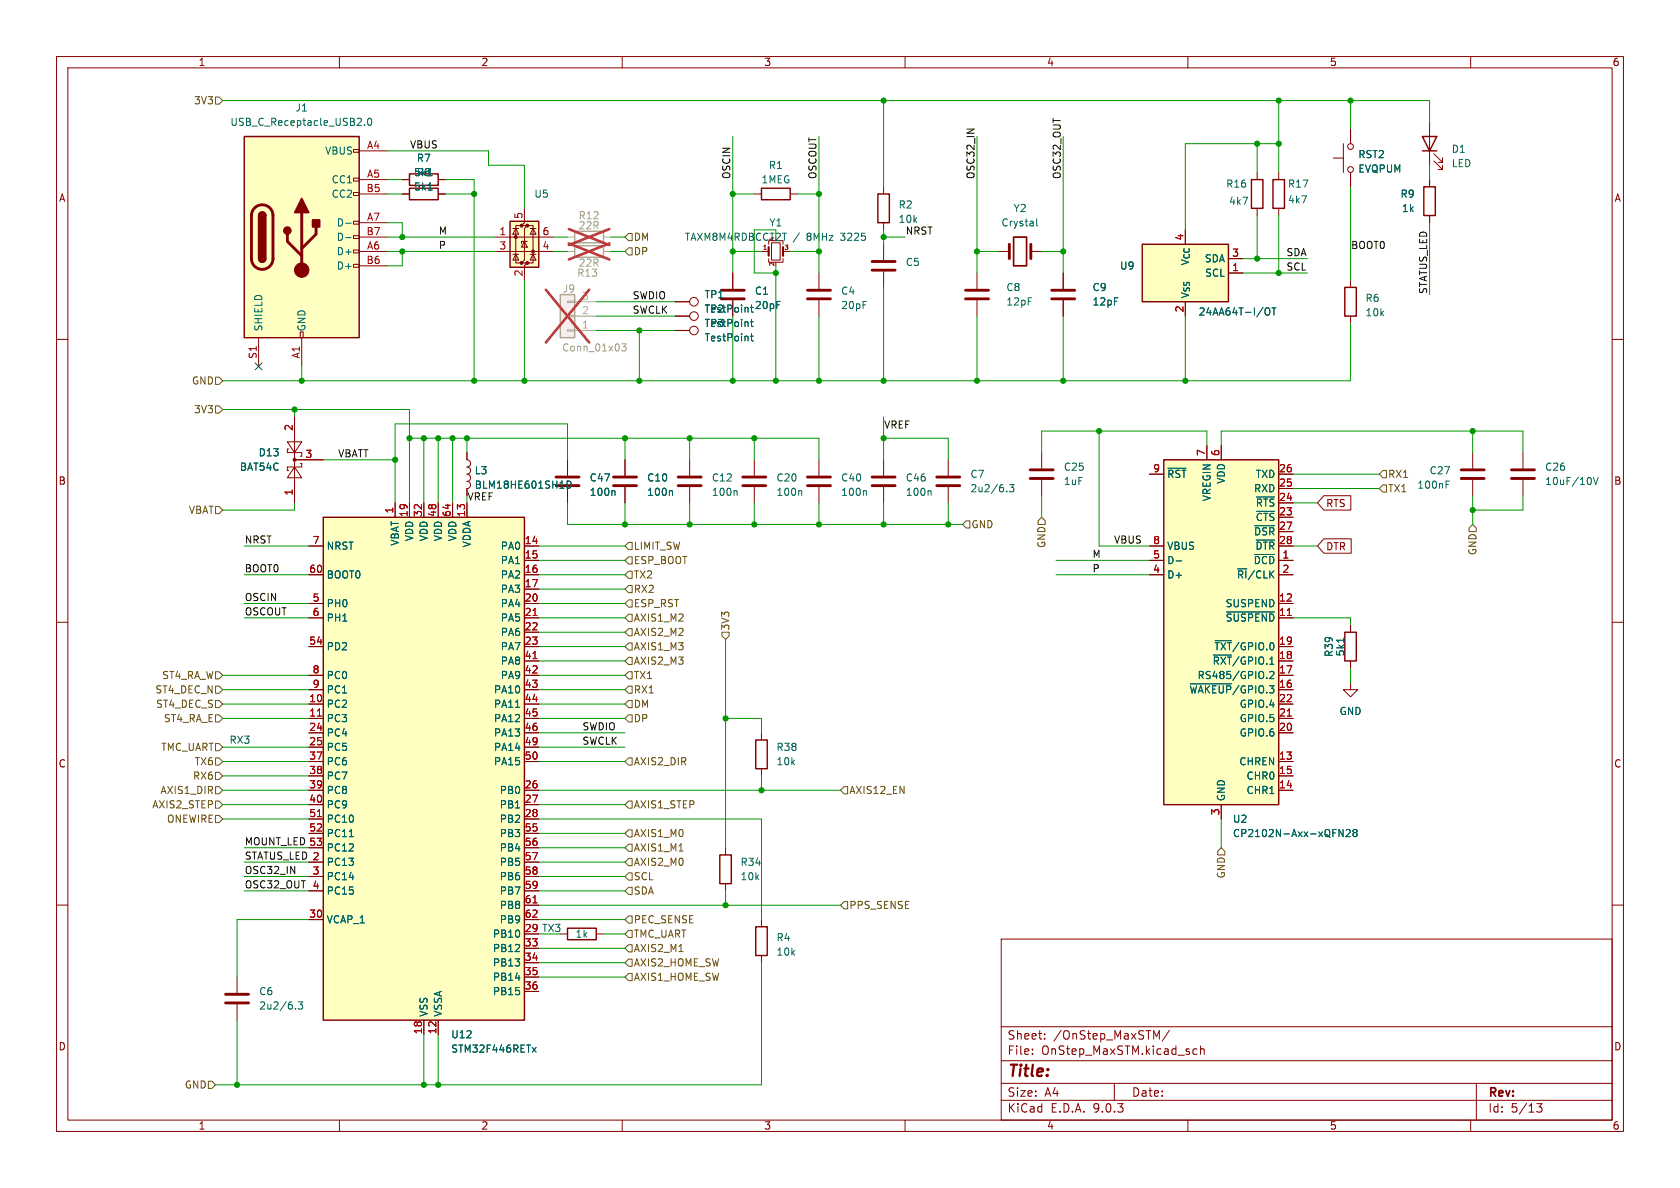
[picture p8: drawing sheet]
<svg xmlns="http://www.w3.org/2000/svg" width="297mm" height="210mm" viewBox="0 0 297 210" stroke-linecap="round" stroke-linejoin="round" font-family="sans-serif">
<g fill="none" stroke="#840000" stroke-width=".18">
<path d="M10 10h277v190h-277zM12 12h273v186h-273zM60 10v2M110 10v2M160 10v2M210 10v2M260 10v2M133.3 34.3h1.3M139.7 34.3h1.3M119.4 53.3h2.5M119.4 58.4h2.5M119.4 55.9h2.5"/>
<path d="M129.5 48.3v2.8M129.5 53.1v2.8M172.7 48.3v2.8M172.7 53.1v2.8M188 48.3v2.8M188 53.1v2.8M10 60h2M50.8 78.1h2.5l-1.2 1.9zM51.1 79.4h-.3v.6h2.5v.6h-.2M52.1 73.7v15.2M285 60h2M52.1 82.6l1.2 1.9h-2.5z"/>
<path d="M52.1 81.3h5M53.1 81.9h.2v.7h-2.5v.6h.3M100.3 81.3v2.8M100.3 86.1v2.8M133.3 81.3v2.8M133.3 86.1v2.8M144.8 81.3v2.8M144.8 86.1v2.8M10 110h2M285 110h2M10 160h2M177 166h108v32h-108z"/>
<path d="M285 160h2M60 198v2M110 198v2M160 198v2M177 194.5h108M177 191.5h108M177 187.5h108M177 181.5h108M182.5 186.3v.1M182.5 185.5v.1M184.7 183.6v.1M184.7 182.8v.1"/>
<path d="M197 191.5v3M204.5 183.3l.5-1.1v1.5M206.7 182.1l-1.2 2M210 198v2M211 186.3h.6M211 185.5h.6M212.2 185.5l.3-.1 .3 .1 .1 .9M212.2 184.9v1.5M260 198v2M261 191.5v6.5M271.7 195.1h.9l-.5 .6 .4 .1v.7l-.2 .1-.6-.1"/>
<circle cx="122.7" cy="53.3" r=".76"/>
<circle cx="122.7" cy="55.9" r=".76"/>
<circle cx="122.7" cy="58.4" r=".76"/>
</g>
<path d="M127.5 51.3h4.1M127.5 52.8h4.1M170.7 51.3h4.1M170.7 52.8h4.1M185.9 51.3h4.1M185.9 52.8h4.1M98.3 84.3h4.1M98.3 85.9h4.1M131.3 84.3h4.1M131.3 85.9h4.1M142.7 84.3h4.1M142.7 85.9h4.1" fill="none" stroke="#840000" stroke-width=".51"/>
<path d="M132.7 54.3h.5M132.7 59.4h.5M132.7 56.9h.5M132.9 56.5v1l.3 .2M132.9 59v1.1l.3 .2M108.5 86.7l.2 .2v.7M141.6 86.7l.1 .2v.7M153 86.7l.2 .2v.7" fill="none" stroke="#006464" stroke-width=".18"/>
<path d="M134.6 33.3h5.1v2h-5.1z" fill="none" stroke="#840000" stroke-width=".25"/>
<circle cx="52.1" cy="81.3" r=".25" fill="#840000" stroke="#840000" stroke-width=".18"/>
<path d="M99.1 52.1h2.5v7.6h-2.5z" fill="#f0f0f0"/>
<path d="M99.1 52.1h2.5v7.6h-2.5zM101.6 43.4h5.1v2.1h-5.1z" fill="none" stroke="#a1a1a1" stroke-width=".25"/>
<path d="M100.3 58.3h1.3v.2h-1.3zM100.3 55.8h1.3v.2h-1.3zM100.3 53.2h1.3v.3h-1.3zM100.3 44.5h1.3M101.6 58.4h3.8M101.6 55.9h3.8M101.6 53.3h3.8M106.7 44.5h1.2" fill="none" stroke="#a1a1a1" stroke-width=".18"/>
<path d="M109.9 60.8h.8l-.4 .5 .3 .1v.5l-.2 .1-.5-.1" fill="none" stroke="#989898" stroke-width=".18"/>
<path d="M96.5 51.2l7.7 9.3M100.6 43l7.1 2.9M104.2 51.2l-7.7 9.3M107.7 43l-7.1 2.9" fill="none" stroke="#e12e31" stroke-width=".46"/>
<path d="M165.6 84.3h4.1M165.6 85.9h4.1M182.1 84.6h4.1M182.1 83.1h4.1M39.9 175.8h4M39.9 177.3h4" fill="none" stroke="#840000" stroke-width=".51"/>
<g fill="none" stroke="#840000" stroke-width=".18">
<path d="M226.1 30.5v1.3M226.1 36.8v1.3M252.7 31.8v1.2M252.7 38.1v1.3M238.8 49.5v1.3M238.8 55.9v1.3M167.6 81.3v2.8M167.6 86.1v2.8M184.1 80v2.8M184.1 84.8v2.8M238.8 110.5v1.3M238.8 116.8v1.3"/>
<path d="M41.9 172.7v2.8M41.9 177.5v2.8"/>
</g>
<path d="M178 86.8v.1M178.5 85.7h.7l-.4 .5 .4 .1v.5l-.2 .1-.5-.1M237.6 112.8v.7M52.2 178.3v.1M52.7 177.1h.8l-.4 .5 .4 .1v.6l-.2 .1-.6-.1" fill="none" stroke="#006464" stroke-width=".18"/>
<path d="M225 31.8h2.1v5h-2.1zM251.7 33h2v5.1h-2zM237.7 50.8h2.1v5.1h-2.1zM237.7 111.8h2.1v5h-2.1z" fill="none" stroke="#840000" stroke-width=".25"/>
<path d="M90.2 39.1h5v8.1h-5z" fill="#ffffc2"/>
<g fill="#840000" stroke="#840000" stroke-width=".18">
<circle cx="91.2" cy="41.9" r=".25"/>
<circle cx="92.2" cy="39.9" r=".25"/>
<circle cx="92.2" cy="46.5" r=".25"/>
<circle cx="93.2" cy="39.9" r=".25"/>
<circle cx="93.2" cy="46.5" r=".25"/>
<circle cx="94.2" cy="44.4" r=".25"/>
</g>
<g fill="none" stroke="#840000" stroke-width=".18">
<path d="M71.1 31.8h1.3M71.1 34.3h1.3M77.5 31.8h1.2M77.5 34.3h1.2M92.2 39.9h-1v6.6h1M92.7 36.8v2.6l-.5 .5h1l-.5 .5v5.6l-.5 .5h1l-.5 .5v2.5M93.2 39.9h1v6.6h-1M156.2 33v1.3M156.2 39.4v1.2M222.2 30.5v1.3M222.2 36.8v1.3M235.7 27.9h1.8"/>
<path d="M237.5 25.4v5.1M238.8 22.9v2.5M238.8 30.5v2.5M252.7 21.6v7.6M253.5 28.4l1.5 1.6v-.8v.8h-.7M253.5 27.2l1.5 1.5v-.8v.8h-.7M87.6 41.9h10.2M87.6 44.5h10.2M90.7 45h1M90.7 40.4h1M91.2 40.4l.5 1h-1zM91.2 45l.5 1h-1z"/>
<path d="M92.7 42.7l.5 1h-1zM93.2 42.7h-1v.4M93.7 45h1M93.7 40.4h1M94.2 40.4l.5 1h-1zM94.2 45l.5 1h-1zM134.6 44.5h1.3M135.9 45.7v.7h2.5v-.7M136.4 42.9h1.5v3.1h-1.5zM138.4 44.5h1.3M156.2 43.2v2.8M156.2 48v2.8"/>
<path d="M269.2 80v2.8M269.2 84.8v2.8M238.8 120.7v1.2h-1.3l1.3 1.3 1.2-1.3h-1.2"/>
<circle cx="238.8" cy="30" r=".51"/>
<circle cx="238.8" cy="25.9" r=".51"/>
</g>
<path d="M72.4 30.7h5.1v2.1h-5.1zM72.4 33.3h5.1v2h-5.1zM90.2 39.1h5v8.1h-5zM155.2 34.3h2v5.1h-2zM221.2 31.8h2.1v5h-2.1zM251.5 24.1h2.5l-1.3 2.6zM251.5 26.7h2.5" fill="none" stroke="#840000" stroke-width=".25"/>
<path d="M154.2 46.2h4M154.2 47.8h4M267.2 83.1h4.1M267.2 84.6h4.1" fill="none" stroke="#840000" stroke-width=".51"/>
<path d="M101.6 40.9h5.1v2h-5.1z" fill="none" stroke="#a1a1a1" stroke-width=".25"/>
<path d="M100.3 41.9h1.3M106.7 41.9h1.2" fill="none" stroke="#a1a1a1" stroke-width=".18"/>
<path d="M100.6 40.5l7.1 2.8M107.7 40.5l-7.1 2.8" fill="none" stroke="#e12e31" stroke-width=".46"/>
<path d="M135.9 43.7v1.5M138.4 43.7v1.5" fill="none" stroke="#840000" stroke-width=".38"/>
<path d="M75.7 31.1h.7M75.7 33.6h.7M281.3 84.6v.8M281.7 84.4l.4 1.3 .4-1.3" fill="none" stroke="#006464" stroke-width=".18"/>
<path d="M43.2 24.1h20.3v35.6h-20.3z" fill="#ffffc2"/>
<g fill="none" stroke="#840000" stroke-width=".18">
<path d="M62.5 26.4h1v.5h-1zM62.5 31.5h1v.5h-1zM62.5 34h1v.5h-1zM62.5 39.1h1v.5h-1zM63.5 26.7h5.1M63.5 31.8h5.1M63.5 34.3h5.1M63.5 39.4h5.1M45.7 59.7v5.1M53.1 58.7h.5v1h-.5zM53.3 59.7v5.1M62.5 41.7h1v.5h-1z"/>
<path d="M62.5 44.2h1v.5h-1zM62.5 46.7h1v.5h-1zM63.5 41.9h5.1M63.5 44.5h5.1M63.5 47h5.1"/>
</g>
<path d="M43.2 24.1h20.3v35.6h-20.3zM45.7 38.1a.64 .64 0 0 1 .7-.6 .64 .64 0 0 1 .6 .6M45.7 45.7a.64 .64 0 0 0 .7 .7 .64 .64 0 0 0 .6-.7" fill="none" stroke="#840000" stroke-width=".25"/>
<path d="M45 36.8a1.9 1.9 0 0 1 2.1-.5 1.9 1.9 0 0 1 1.2 1.8v7.6a1.91 1.91 0 0 1-1.9 1.9 1.91 1.91 0 0 1-2-1.9l.1-7.7 .1-.7zM53.3 37.6v10.2M50.8 41.4v1.3l2.5 2.5M55.9 40.1v1.3l-2.6 2.5" fill="none" stroke="#840000" stroke-width=".51"/>
<g fill="#840000" stroke="#840000" stroke-width=".25">
<path d="M45.7 38.1h1.3v7.6h-1.3z"/>
<path d="M45.9 37.7a.64 .64 0 0 1 .7-.2 .64 .64 0 0 1 .4 .6h-1.3z"/>
<path d="M45.7 45.7h1.3a.64 .64 0 0 1-.6 .7 .64 .64 0 0 1-.7-.7z"/>
<path d="M53.3 35.1l1.3 2.5h-2.5z"/>
<path d="M55.2 38.9h1.3v1.2h-1.3z"/>
<circle cx="50.8" cy="40.8" r=".63"/>
</g>
<circle cx="53.3" cy="47.8" r="1.27" fill="#840000" stroke="#840000" stroke-width=".18"/>
<path d="M61.1 39.5h1M64.4 22v.2M65.2 21l.1-.1a.68 .68 0 0 1 .4 .6 .68 .68 0 0 1-.4 .7 .84 .84 0 0 1-.1-1.2zM61.1 42h1" fill="none" stroke="#006464" stroke-width=".18"/>
<path d="M205.7 81.3h20.4v60.9h-20.4z" fill="#ffffc2"/>
<path d="M205.7 81.3h20.4v60.9h-20.4zM133.6 130.8h2v5.1h-2z" fill="none" stroke="#840000" stroke-width=".25"/>
<g fill="none" stroke="#840000" stroke-width=".18">
<path d="M213.4 78.7v2.6M215.9 78.7v2.6M82.5 80v1.3a.64 .64 0 0 1 .7 .6 .64 .64 0 0 1-.7 .7 .64 .64 0 0 1 .7 .6 .64 .64 0 0 1-.7 .6 .64 .64 0 0 1 .7 .7 .64 .64 0 0 1-.7 .6 .64 .64 0 0 1 .7 .6 .64 .64 0 0 1-.7 .7v1.2M203.2 83.8h2.5M203.2 96.5h2.5M203.2 99.1h2.5M226.1 83.8h2.5M226.1 96.5h2.5M226.1 99.1h2.5M226.1 86.4h2.5M226.1 88.9h2.5M226.1 91.4h2.5"/>
<path d="M226.1 94h2.5M203.2 101.6h2.5M226.1 101.6h2.5M226.1 106.7h2.5M226.1 109.2h2.5M226.1 114.3h2.5M226.1 116.8h2.5M226.1 119.4h2.5M134.6 129.5v1.3M134.6 135.9v1.3M226.1 121.9h2.5M226.1 124.5h2.5"/>
<path d="M226.1 127h2.5M226.1 129.5h2.5M226.1 134.6h2.5M226.1 137.2h2.5M226.1 139.7h2.5M215.9 142.2v2.6"/>
</g>
<g fill="none" stroke="#006464" stroke-width=".18">
<path d="M100.3 85a.64 .64 0 0 1 .7 .7 .64 .64 0 0 1-.7 .6zM206.5 82.8h3.2M207.9 99.2h1M221.8 98h3.5M221.8 92.9h3.5M222.1 95.5h3.2M222.1 87.9h3.2M222.1 90.4h3.2M214.5 115.8h3.2M214.8 113.3h2.9M216.8 108.2h8.5M223.9 119.8v.2"/>
<path d="M224.5 118.8l.5-.1 .2 .4-.8 .9h.8M210.4 120.9h7.3M236.7 146.6l.7 1.3v-1.3M238 146.8l.5-.2 .2 .4-.8 .9h.8M239.4 147.2l-.2-.3 .2-.3h.3l.2 .3-.2 .3M239.4 147.2l-.2 .2 .1 .4 .1 .1 .4-.1 .1-.1v-.3l-.2-.2M239.4 147.2h.3"/>
</g>
<path d="M227.6 108.8h.7M227.6 126.6h.7" fill="none" stroke="#a90000" stroke-width=".18"/>
<path d="M57.1 91.4h35.6v88.9h-35.6z" fill="#ffffc2"/>
<path d="M57.1 91.4h35.6v88.9h-35.6zM100.3 164.1h5.1v2h-5.1z" fill="none" stroke="#840000" stroke-width=".25"/>
<g fill="none" stroke="#840000" stroke-width=".18">
<path d="M144.8 48.3v2.8M144.8 53.1v2.8M176.5 44.5h1.9M182.2 44.5h1.9M54.6 96.5h2.5M69.8 88.9v2.5M72.4 88.9v2.5M74.9 88.9v2.5M77.5 88.9v2.5M80 88.9v2.5M82.5 88.9v2.5M92.7 96.5h2.5"/>
<path d="M92.7 99.1h2.5M110.5 81.3v2.8M110.5 86.1v2.8M121.9 81.3v2.8M121.9 86.1v2.8M156.2 81.3v2.8M156.2 86.1v2.8M54.6 101.6h2.5M54.6 106.7h2.5M54.6 109.2h2.5M54.6 114.3h2.5M54.6 119.4h2.5"/>
<path d="M92.7 101.6h2.5M92.7 106.7h2.5M92.7 109.2h2.5M92.7 114.3h2.5M92.7 119.4h2.5M92.7 104.1h2.5M92.7 111.8h2.5M92.7 116.8h2.5M54.6 121.9h2.5M54.6 124.5h2.5M54.6 127h2.5M54.6 129.5h2.5"/>
<path d="M54.6 132.1h2.5M54.6 134.6h2.5M54.6 137.2h2.5M54.6 139.7h2.5M92.7 121.9h2.5M92.7 124.5h2.5M92.7 127h2.5M92.7 129.5h2.5M92.7 132.1h2.5M92.7 134.6h2.5M92.7 139.7h2.5M54.6 142.2h2.5"/>
<path d="M54.6 144.8h2.5M54.6 147.3h2.5M54.6 149.9h2.5M54.6 152.4h2.5M54.6 154.9h2.5M54.6 157.5h2.5M92.7 142.2h2.5M92.7 144.8h2.5M92.7 147.3h2.5M92.7 149.9h2.5M92.7 152.4h2.5M92.7 154.9h2.5"/>
<path d="M92.7 157.5h2.5M54.6 162.6h2.5M92.7 162.6h2.5M92.7 160h2.5M92.7 167.6h2.5M92.7 170.2h2.5M92.7 172.7h2.5M92.7 175.3h2.5M99.1 165.1h1.2M105.4 165.1h1.3M74.9 180.3v2.6M77.5 180.3v2.6"/>
</g>
<path d="M94.2 108.8h.7M94.2 116.4h.7M56.1 126.6h.7M56.1 144.4h.7M94.2 159.6h.7" fill="none" stroke="#a90000" stroke-width=".18"/>
<path d="M183.3 38.7v1.1l.2 .1M118.7 86.7l.2 .2v.7M130.1 86.7l.2 .2v.7M164.4 86.7l.2 .2v.7M91.1 125h.8M61.7 147.9h.8M94.1 185.2l.7 .8M94.8 185.2l-.7 .8" fill="none" stroke="#006464" stroke-width=".18"/>
<path d="M142.7 51.3h4.1M142.7 52.8h4.1M178.4 43.2v2.5M182.2 43.2v2.5M108.5 84.3h4M108.5 85.9h4M119.9 84.3h4.1M119.9 85.9h4.1M154.2 84.3h4M154.2 85.9h4" fill="none" stroke="#840000" stroke-width=".51"/>
<path d="M179.2 41.9h2.3v5.1h-2.3z" fill="none" stroke="#840000" stroke-width=".3"/>
<path d="M201.9 43.2h15.3v10.1h-15.3z" fill="#ffffc2"/>
<path d="M201.9 43.2h15.3v10.1h-15.3zM127.3 151.1h2v5.1h-2zM133.6 163.8h2v5.1h-2z" fill="none" stroke="#840000" stroke-width=".25"/>
<g fill="none" stroke="#840000" stroke-width=".18">
<path d="M71.1 34.3h1.3M71.1 31.8h1.3M77.5 34.3h1.2M77.5 31.8h1.2M238.8 22.9v2.5M238.8 30.5v2.5M252.7 31.8v1.2M252.7 38.1v1.3M119.4 58.4h2.5M119.4 55.9h2.5M119.4 53.3h2.5M129.5 48.3v2.8"/>
<path d="M129.5 53.1v2.8M188 48.3v2.8M188 53.1v2.8M209.5 53.3v2.6M217.2 45.7h2.5M217.2 48.3h2.5M52.1 73.7v3.8M213.4 78.7v2.6M215.9 78.7v2.6M52.1 85.1v3.8M52.1 81.3h5M54.6 96.5h2.5"/>
<path d="M69.8 88.9v2.5M72.4 88.9v2.5M74.9 88.9v2.5M77.5 88.9v2.5M80 88.9v2.5M82.5 80v1.3M82.5 86.4v1.2M82.5 88.9v2.5M92.7 96.5h2.5M92.7 99.1h2.5M100.3 81.3v2.8M100.3 86.1v2.8"/>
<path d="M110.5 81.3v2.8M110.5 86.1v2.8M203.2 83.8h2.5M203.2 96.5h2.5M203.2 99.1h2.5M226.1 83.8h2.5M226.1 96.5h2.5M226.1 99.1h2.5M226.1 86.4h2.5M226.1 88.9h2.5M226.1 91.4h2.5M226.1 94h2.5"/>
<path d="M234 87.6h4.8v2.6h-4.8l-1.1-1.3zM234 95.2h4.9v2.6h-4.9l-1.1-1.3zM260.3 80v2.8M260.3 84.8v2.8M54.6 101.6h2.5M54.6 106.7h2.5M54.6 109.2h2.5M54.6 114.3h2.5M54.6 119.4h2.5M92.7 101.6h2.5M92.7 106.7h2.5M92.7 109.2h2.5"/>
<path d="M92.7 114.3h2.5M92.7 116.8h2.5M92.7 119.4h2.5M92.7 104.1h2.5M92.7 111.8h2.5M203.2 101.6h2.5M226.1 101.6h2.5M226.1 106.7h2.5M226.1 109.2h2.5M226.1 114.3h2.5M226.1 116.8h2.5M226.1 119.4h2.5"/>
<path d="M238.8 110.5v1.3M238.8 116.8v1.3M54.6 121.9h2.5M54.6 124.5h2.5M54.6 127h2.5M54.6 129.5h2.5M54.6 134.6h2.5M54.6 137.2h2.5M54.6 139.7h2.5M54.6 132.1h2.5M92.7 121.9h2.5M92.7 124.5h2.5"/>
<path d="M92.7 127h2.5M92.7 129.5h2.5M92.7 134.6h2.5M92.7 139.7h2.5M92.7 132.1h2.5M226.1 121.9h2.5M226.1 124.5h2.5M226.1 127h2.5M226.1 129.5h2.5M226.1 134.6h2.5M226.1 137.2h2.5M226.1 139.7h2.5"/>
<path d="M54.6 142.2h2.5M54.6 144.8h2.5M54.6 147.3h2.5M54.6 149.9h2.5M54.6 152.4h2.5M54.6 154.9h2.5M54.6 157.5h2.5M92.7 142.2h2.5M92.7 144.8h2.5M92.7 147.3h2.5M92.7 149.9h2.5M92.7 152.4h2.5"/>
<path d="M92.7 154.9h2.5M92.7 157.5h2.5M128.3 149.9v1.2M128.3 156.2v1.3M215.9 142.2v2.6M54.6 162.6h2.5M92.7 162.6h2.5M92.7 160h2.5M92.7 167.6h2.5M92.7 170.2h2.5M92.7 172.7h2.5M92.7 175.3h2.5"/>
<path d="M134.6 162.6v1.2M134.6 168.9v1.3M74.9 180.3v2.6M77.5 180.3v2.6"/>
</g>
<g fill="none" stroke="#006464" stroke-width=".18">
<path d="M75.7 33.6h.7M75.7 31.1h.7M132.7 59.4h.5M132.7 56.9h.5M132.7 54.3h.5M132.9 56.5v1l.3 .2M132.9 59v1.1l.3 .2M223.7 54.6l.2-.2a.43 .43 0 0 1 .6 .5v.4a.43 .43 0 0 1-.3 .4 .43 .43 0 0 1-.5-.2M224.8 54.4h.8M225.2 54.4v1.3M100.3 85a.64 .64 0 0 1 .7 .7 .64 .64 0 0 1-.7 .6zM108.5 86.7l.2 .2v.7"/>
<path d="M118.7 86.7l.2 .2v.7M206.5 82.8h3.2M207.9 99.2h1M221.8 98h3.5M221.8 92.9h3.5M222.1 95.5h3.2M222.1 87.9h3.2M222.1 90.4h3.2M255.6 85.6h.5M255.6 85h.6M214.5 115.8h3.2M214.8 113.3h2.9"/>
<path d="M216.8 108.2h8.5M223.9 119.8v.2M224.5 118.8l.5-.1 .2 .4-.8 .9h.8M237.6 112.8v.7M91.1 125h.8M210.4 120.9h7.3M61.7 147.9h.8M236.7 146.6l.7 1.3v-1.3M238 146.8l.5-.2 .2 .4-.8 .9h.8M239.4 147.2l-.2-.3 .2-.3h.3l.2 .3-.2 .3M239.4 147.2l-.2 .2 .1 .4 .1 .1 .4-.1 .1-.1v-.3l-.2-.2M239.4 147.2h.3"/>
<path d="M94.1 185.2l.7 .8M94.8 185.2l-.7 .8"/>
</g>
<path d="M258.3 83.1h4.1M258.3 84.6h4.1" fill="none" stroke="#840000" stroke-width=".51"/>
<g fill="none" stroke="#725600" stroke-width=".18">
<path d="M38.1 17.1h.6l.7 .7-.7 .6h-.6zM110.5 44.5l.6-.7h.7v1.3h-.7zM111.1 41.3h.7v1.2h-.7l-.6-.6zM38.1 66.7h.6l.7 .6-.7 .6h-.6zM38.1 71.8h.6l.7 .6-.7 .6h-.6zM38.1 89.5h.6l.7 .7-.7 .6h-.6zM110.5 96.5l.6-.6h.7v1.3h-.7zM111.1 98.4h.7v1.3h-.7l-.6-.6zM170.8 92.1h.6v1.2h-.6l-.6-.6zM183.5 92.1l.6-.7 .7 .7v.6h-1.3zM244.5 85.7h.6v1.3h-.6l-.7-.6zM244.5 83.2h.6v1.3h-.6l-.7-.7z"/>
<path d="M260.3 92.7l.7 .6v.7h-1.3v-.7zM38.1 118.7h.6l.7 .7-.7 .6h-.6zM110.5 106.7l.6-.7h.7v1.3h-.7zM110.5 114.3l.6-.6h.7v1.2h-.7zM111.1 116.2h.7v1.3h-.7l-.6-.7zM111.1 103.5h.7v1.3h-.7l-.6-.7zM111.1 101h.7v1.2h-.7l-.6-.6zM111.1 111.1h.7v1.3h-.7l-.6-.6zM111.1 108.6h.7v1.3h-.7l-.6-.7zM111.1 118.7h.7v1.3h-.7l-.6-.6zM127.6 111.8h1.3v.6l-.6 .6-.7-.6zM38.1 139.1h.6l.7 .6-.7 .6h-.6z"/>
<path d="M38.1 121.3h.6l.7 .6-.7 .7h-.6zM38.1 123.8h.6l.7 .7-.7 .6h-.6zM38.1 126.4h.6l.7 .6-.7 .6h-.6zM38.1 131.4h.6l.7 .7-.7 .6h-.6zM38.1 136.5h.6l.7 .7-.7 .6h-.6zM38.1 134h.6l.7 .6-.7 .7h-.6zM110.5 124.5l.6-.7h.7v1.3h-.7zM111.1 134h.7v1.3h-.7l-.6-.7zM111.1 121.3h.7v1.3h-.7l-.6-.7zM111.1 126.4h.7v1.2h-.7l-.6-.6zM149.2 139.1h.7v1.2h-.7l-.6-.6zM38.1 141.6h.6l.7 .6-.7 .7h-.6z"/>
<path d="M38.1 144.1h.6l.7 .7-.7 .6h-.6zM110.5 154.9l.6-.6h.7v1.3h-.7zM111.1 146.7h.7v1.3h-.7l-.6-.7zM111.1 149.2h.7v1.3h-.7l-.6-.6zM111.1 151.8h.7v1.2h-.7l-.6-.6zM111.1 156.8h.7v1.3h-.7l-.6-.6zM111.1 141.6h.7v1.3h-.7l-.6-.7zM120 150.4h.8M149.2 159.4h.7v1.3h-.7l-.6-.7zM215.9 149.9l.6 .6v.6h-1.2v-.6zM111.1 169.5h.7v1.3h-.7l-.6-.6zM111.1 172.1h.7v1.3h-.7l-.6-.7z"/>
<path d="M111.1 164.5h.7v1.2h-.7l-.6-.6zM111.1 167h.7v1.3h-.7l-.6-.7zM111.1 161.9h.7v1.3h-.7l-.6-.6zM120 168.2h.8M36.8 191.1h.7l.6 .7-.6 .6h-.7z"/>
</g>
<g fill="none" stroke="#009600" stroke-width=".18">
<path d="M39.4 17.8h213.3v3.8M156.2 17.8v15.2M226.1 17.8v12.7M238.8 17.8v5.1M68.6 26.7h17.8v2.5h6.3v7.6M68.6 34.3h2.5M68.6 39.4h2.5v2.5M68.6 31.8h2.5M78.7 34.3h5.1M78.7 31.8h5.1v35.5M129.5 24.1v24.2M129.5 34.3h3.8"/>
<path d="M141 34.3h3.8M144.8 24.1v24.2M172.7 24.1v24.2M188 24.1v24.2M222.2 25.4v5.1M222.2 38.1v7.6M226.1 25.4h-16.6v15.2M226.1 38.1v10.2M238.8 33v16.5M252.7 29.2v2.6M252.7 39.4v12.7M68.6 41.9h19"/>
<path d="M68.6 44.5h19M71.1 44.5v2.5h-2.5M92.7 49.5v17.8M97.8 41.9h2.5M97.8 44.5h2.5M105.4 53.3h14M105.4 58.4h14M105.4 55.9h14M107.9 41.9h2.6M107.9 44.5h2.6M113 58.4v8.9M129.5 44.5h5.1"/>
<path d="M129.5 55.9v11.4M137.2 41.9v-1.3h-3.9v7.7h3.9M137.2 47v20.3M139.7 44.5h5.1M144.8 55.9v11.4M156.2 41.9h3.8M156.2 40.6v2.6M156.2 50.8v16.5M172.7 55.9v11.4M172.7 44.5h3.8M184.1 44.5h3.9M188 55.9v11.4"/>
<path d="M209.5 55.9v11.4M219.7 48.3h11.4M219.7 45.7h11.4M238.8 57.2v10.1h-199.4M39.4 72.4h33v16.5M52.1 72.4v1.3M53.3 64.8v2.5M72.4 77.5h72.4v3.8M74.9 77.5v11.4M77.5 77.5v11.4M80 77.5v11.4M82.5 77.5v2.5"/>
<path d="M110.5 77.5v3.8M121.9 77.5v3.8M133.3 77.5v3.8M156.2 73.7v7.6M156.2 77.5h11.4v3.8M194.3 76.2v20.3h8.9M213.4 78.7v-2.5h-29.3v3.8M215.9 78.7v-2.5h53.3v3.8M260.3 76.2v3.8M43.2 96.5h11.4M52.1 88.9v1.3h-12.7M57.1 81.3h12.7"/>
<path d="M95.2 96.5h15.3M95.2 99.1h15.3M100.3 88.9v3.8h69.9M100.3 81.3v-6.4h-30.5v14M110.5 88.9v3.8M121.9 88.9v3.8M133.3 88.9v3.8M144.8 88.9v3.8M156.2 88.9v3.8M167.6 88.9v3.8M184.1 87.6v3.8M186.7 99.1h16.5"/>
<path d="M228.6 86.4h15.2M228.6 83.8h15.2M228.6 96.5h4.3M228.6 88.9h4.3M260.3 87.6v5.1M269.2 87.6v2.6h-8.9M39.4 119.4h15.2M43.2 109.2h11.4M43.2 106.7h11.4M43.2 101.6h11.4M95.2 109.2h15.3M95.2 119.4h15.3"/>
<path d="M95.2 106.7h15.3M95.2 101.6h15.3M95.2 104.1h15.3M95.2 111.8h15.3M95.2 114.3h15.3M95.2 116.8h15.3M128.3 113v36.9M186.7 101.6h16.5M228.6 109.2h10.2v1.3M238.8 118.1v2.6M39.4 127h15.2M39.4 121.9h15.2"/>
<path d="M39.4 124.5h15.2M39.4 132.1h15.2M39.4 137.2h15.2M39.4 134.6h15.2M39.4 139.7h15.2M95.2 127h15.3M95.2 121.9h15.3M95.2 124.5h15.3M95.2 132.1h15.3M95.2 134.6h15.3M95.2 139.7h53.4M95.2 129.5h15.3"/>
<path d="M128.3 127h6.3v2.5M134.6 137.2v2.5M39.4 142.2h15.2M39.4 144.8h15.2M43.2 152.4h11.4M43.2 149.9h11.4M43.2 154.9h11.4M43.2 157.5h11.4M95.2 142.2h15.3M95.2 144.8h39.4v17.8M95.2 152.4h15.3M95.2 149.9h15.3"/>
<path d="M95.2 154.9h15.3M95.2 157.5h15.3M95.2 147.3h15.3M128.3 157.5v2.5M215.9 144.8v5.1M54.6 162.6h-12.7v10.1M95.2 160h53.4M95.2 162.6h15.3M95.2 165.1h3.9M95.2 167.6h15.3M95.2 170.2h15.3M95.2 172.7h15.3"/>
<path d="M106.7 165.1h3.8M134.6 170.2v21.6h-96.5M41.9 180.3v11.5M74.9 182.9v8.9M77.5 182.9v8.9"/>
</g>
<path d="M45.1 64.2l1.2 1.2M46.3 64.2l-1.2 1.2" fill="none" stroke="#000084" stroke-width=".18"/>
<path d="M94.2 108.8h.7M94.2 116.4h.7M227.6 108.8h.7M56.1 126.6h.7M227.6 126.6h.7M56.1 144.4h.7M94.2 159.6h.7" fill="none" stroke="#a90000" stroke-width=".18"/>
<g fill="#009600" stroke="#009600" stroke-width=".18">
<circle cx="172.7" cy="67.3" r=".46"/>
<circle cx="188" cy="67.3" r=".46"/>
<circle cx="209.5" cy="67.3" r=".46"/>
<circle cx="194.3" cy="76.2" r=".46"/>
<circle cx="133.3" cy="77.5" r=".46"/>
<circle cx="129.5" cy="67.3" r=".46"/>
<circle cx="137.2" cy="67.3" r=".46"/>
<circle cx="156.2" cy="67.3" r=".46"/>
<circle cx="144.8" cy="67.3" r=".46"/>
<circle cx="156.2" cy="77.5" r=".46"/>
<circle cx="144.8" cy="92.7" r=".46"/>
<circle cx="156.2" cy="92.7" r=".46"/>
<circle cx="167.6" cy="92.7" r=".46"/>
<circle cx="133.3" cy="92.7" r=".46"/>
<circle cx="226.1" cy="25.4" r=".46"/>
<circle cx="222.2" cy="25.4" r=".46"/>
<circle cx="238.8" cy="17.8" r=".46"/>
<circle cx="226.1" cy="17.8" r=".46"/>
<circle cx="226.1" cy="48.3" r=".46"/>
<circle cx="222.2" cy="45.7" r=".46"/>
<circle cx="137.2" cy="48.3" r=".46"/>
<circle cx="144.8" cy="44.5" r=".46"/>
<circle cx="156.2" cy="17.8" r=".46"/>
<circle cx="156.2" cy="41.9" r=".46"/>
<circle cx="188" cy="44.5" r=".46"/>
<circle cx="172.7" cy="44.5" r=".46"/>
<circle cx="260.3" cy="90.2" r=".46"/>
<circle cx="260.3" cy="76.2" r=".46"/>
<circle cx="129.5" cy="34.3" r=".46"/>
<circle cx="129.5" cy="44.5" r=".46"/>
<circle cx="144.8" cy="34.3" r=".46"/>
<circle cx="121.9" cy="92.7" r=".46"/>
<circle cx="110.5" cy="77.5" r=".46"/>
<circle cx="121.9" cy="77.5" r=".46"/>
<circle cx="113" cy="58.4" r=".46"/>
<circle cx="113" cy="67.3" r=".46"/>
<circle cx="72.4" cy="77.5" r=".46"/>
<circle cx="110.5" cy="92.7" r=".46"/>
<circle cx="83.8" cy="67.3" r=".46"/>
<circle cx="92.7" cy="67.3" r=".46"/>
<circle cx="134.6" cy="139.7" r=".46"/>
<circle cx="128.3" cy="160" r=".46"/>
<circle cx="128.3" cy="127" r=".46"/>
<circle cx="41.9" cy="191.8" r=".46"/>
<circle cx="74.9" cy="191.8" r=".46"/>
<circle cx="77.5" cy="191.8" r=".46"/>
<circle cx="83.8" cy="34.3" r=".46"/>
<circle cx="71.1" cy="44.5" r=".46"/>
<circle cx="71.1" cy="41.9" r=".46"/>
<circle cx="82.5" cy="77.5" r=".46"/>
<circle cx="53.3" cy="67.3" r=".46"/>
<circle cx="52.1" cy="72.4" r=".46"/>
<circle cx="74.9" cy="77.5" r=".46"/>
<circle cx="80" cy="77.5" r=".46"/>
<circle cx="77.5" cy="77.5" r=".46"/>
<circle cx="69.8" cy="81.3" r=".46"/>
</g>
<text font-size="2.8" fill="#840000" x="178" y="190.9">Title:</text>
<g font-size="2.1" fill="#840000">
<text x="178" y="184">Sheet:</text>
<text x="186.2" y="184">/OnStep_MaxSTM/</text>
<text x="178" y="186.7">File:</text>
<text x="184.1" y="186.7">OnStep_MaxSTM.kicad_sch</text>
<text x="178" y="196.9">KiCad</text>
<text x="178" y="194.1">Size:</text>
<text x="184.7" y="194.1">A4</text>
<text x="185.7" y="196.9">E.D.A.</text>
<text x="193.3" y="196.9">9.0.3</text>
<text x="200" y="194.1">Date:</text>
<text x="263" y="194.3">Rev:</text>
<text x="263" y="196.9">Id:</text>
<text x="267.1" y="196.9">5/13</text>
</g>
<g font-size="1.8" fill="#840000">
<text x="35" y="11.9">1</text>
<text x="85" y="11.9">2</text>
<text x="135" y="11.9">3</text>
<text x="185" y="11.9">4</text>
<text x="235" y="11.9">5</text>
<text x="285" y="11.9">6</text>
<text x="10.3" y="35.9">A</text>
<text x="285.3" y="35.9">A</text>
<text x="10.3" y="85.9">B</text>
<text x="234.3" y="89.9">RTS</text>
<text x="285.3" y="85.9">B</text>
<text x="234.3" y="97.5">DTR</text>
<text x="10.3" y="135.9">C</text>
<text x="285.3" y="135.9">C</text>
<text x="92.7" y="164.8">29 TX3</text>
<text x="10.3" y="185.9">D</text>
<text x="285.3" y="185.9">D</text>
<text x="35" y="199.9">1</text>
<text x="85" y="199.9">2</text>
<text x="135" y="199.9">3</text>
<text x="185" y="199.9">4</text>
<text x="235" y="199.9">5</text>
<text x="285" y="199.9">6</text>
</g>
<g font-size="1.8" fill="#725600">
<text x="34.2" y="18.6">3V3</text>
<text x="112" y="42.8">DM</text>
<text x="112" y="45.3">DP</text>
<text x="33.8" y="68.2">GND</text>
<text x="34.2" y="73.3">3V3</text>
<text x="245.3" y="87.2">TX1</text>
<text x="245.3" y="84.7">RX1</text>
<text x="33.3" y="91">VBAT</text>
<text x="171.6" y="93.6">GND</text>
<text x="112" y="99.9">ESP_BOOT</text>
<text x="112" y="97.4">LIMIT_SW</text>
<text x="185" y="97" transform="rotate(-90 185 97)">GND</text>
<text x="261.2" y="98.2" transform="rotate(-90 261.2 98.2)">GND</text>
<text x="112" y="105">RX2</text>
<text x="112" y="102.5">TX2</text>
<text x="112" y="107.5">ESP_RST</text>
<text x="112" y="112.6">AXIS2_M2</text>
<text x="112" y="110.1">AXIS1_M2</text>
<text x="129.1" y="111.6" transform="rotate(-90 129.1 111.6)">3V3</text>
<text x="112" y="117.7">AXIS2_M3</text>
<text x="112" y="115.2">AXIS1_M3</text>
<text x="27.4" y="122.8">ST4_DEC_N</text>
<text x="27.5" y="125.3">ST4_DEC_S</text>
<text x="28.6" y="120.2">ST4_RA_W</text>
<text x="112" y="122.8">RX1</text>
<text x="112" y="125.3">DM</text>
<text x="112" y="120.2">TX1</text>
<text x="28.9" y="127.9">ST4_RA_E</text>
<text x="112" y="127.9">DP</text>
<text x="28.4" y="132.9">TMC_UART</text>
<text x="34.3" y="135.5">TX6</text>
<text x="112" y="135.5">AXIS2_DIR</text>
<text x="26.8" y="143.1">AXIS2_STEP</text>
<text x="28.3" y="140.6">AXIS1_DIR</text>
<text x="34" y="138">RX6</text>
<text x="112" y="143.1">AXIS1_STEP</text>
<text x="150.1" y="140.6">AXIS12_EN</text>
<text x="29.4" y="145.6">ONEWIRE</text>
<text x="112" y="148.2">AXIS1_M0</text>
<text x="112" y="150.7">AXIS1_M1</text>
<text x="112" y="155.8">SCL</text>
<text x="112" y="153.3">AXIS2_M0</text>
<text x="216.8" y="155.4" transform="rotate(-90 216.8 155.4)">GND</text>
<text x="112" y="158.3">SDA</text>
<text x="150.1" y="160.9">PPS_SENSE</text>
<text x="112" y="166">TMC_UART</text>
<text x="112" y="163.4">PEC_SENSE</text>
<text x="112" y="171">AXIS2_HOME_SW</text>
<text x="112" y="173.6">AXIS1_HOME_SW</text>
<text x="112" y="168.5">AXIS2_M1</text>
<text x="32.6" y="192.6">GND</text>
</g>
<g font-size="1.8" fill="#006464">
<text x="40.6" y="22.5">USB_C_Receptacle_USB2.0</text>
<text x="52.1" y="19.9">J1</text>
<text x="57.4" y="27.5">VBUS</text>
<text x="73.6" y="28.8">R7</text>
<text x="240" y="28.2">RST2</text>
<text x="256.5" y="27.2">D1</text>
<text x="256.5" y="29.8">LED</text>
<text x="58.5" y="32.6">CC1</text>
<text x="58.5" y="35.2">CC2</text>
<text x="73.1" y="33.9">5k1</text>
<text x="73.6" y="31.3">R8</text>
<text x="94.4" y="35.2">U5</text>
<text x="134.5" y="32.6">1MEG</text>
<text x="135.8" y="30.1">R1</text>
<text x="216.7" y="33.4">R16</text>
<text x="227.6" y="33.4">R17</text>
<text x="240" y="30.7">EVQPUM</text>
<text x="247.5" y="35.2">R9</text>
<text x="59.4" y="40.2">D-</text>
<text x="135.9" y="40.2">Y1</text>
<text x="158.8" y="37.1">R2</text>
<text x="158.8" y="39.6">10k</text>
<text x="176.9" y="40.2">Crystal</text>
<text x="179.1" y="37.7">Y2</text>
<text x="217.2" y="36.4">4k7</text>
<text x="227.6" y="36.2">4k7</text>
<text x="247.7" y="37.7">1k</text>
<text x="59.4" y="42.8">D-</text>
<text x="59.4" y="45.3">D+</text>
<text x="59.4" y="47.9">D+</text>
<text x="121" y="42.8">TAXM8M4RDBCCT2T</text>
<text x="140.2" y="42.8">/</text>
<text x="142.7" y="42.8">8MHz</text>
<text x="148.9" y="42.8">3225</text>
<text x="160" y="47.2">C5</text>
<text x="197.9" y="47.9">U9</text>
<text x="212.9" y="46.6">SDA</text>
<text x="124.5" y="52.9">TP1</text>
<text x="133.4" y="52.3">C1</text>
<text x="148.6" y="52.3">C4</text>
<text x="177.8" y="51.7">C8</text>
<text x="193" y="51.7">C9</text>
<text x="210.4" y="52.8" transform="rotate(-90 210.4 52.8)">V_{SS}V_{CC}</text>
<text x="213" y="49.1">SCL</text>
<text x="241.3" y="53.6">R6</text>
<text x="46.6" y="58.7" transform="rotate(-90 46.6 58.7)">SHIELD</text>
<text x="54.2" y="58.7" transform="rotate(-90 54.2 58.7)">GND</text>
<text x="124.5" y="55.5">TestPoint</text>
<text x="124.5" y="58">TP3</text>
<text x="124.5" y="55.5">TP2</text>
<text x="124.5" y="58">TestPoint</text>
<text x="133.4" y="54.8">20pF</text>
<text x="148.6" y="54.8">20pF</text>
<text x="177.8" y="54.2">12pF</text>
<text x="193" y="54.2">12pF</text>
<text x="211.8" y="56">24AA64T-I/OT</text>
<text x="241.3" y="56.1">10k</text>
<text x="124.5" y="60.6">TestPoint</text>
<text x="42.3" y="83.4">BAT54C</text>
<text x="45.6" y="80.9">D13</text>
<text x="188" y="83.4">C25</text>
<text x="273.1" y="83.4">C26</text>
<text x="83.8" y="84">L3</text>
<text x="83.8" y="86.6">BLM18HE601SH1D</text>
<text x="104.1" y="87.9">100n</text>
<text x="104.1" y="85.3">C47</text>
<text x="114.3" y="87.9">100n</text>
<text x="114.3" y="85.3">C10</text>
<text x="125.7" y="87.9">100n</text>
<text x="125.7" y="85.3">C12</text>
<text x="137.2" y="87.9">100n</text>
<text x="137.2" y="85.3">C20</text>
<text x="148.6" y="87.9">100n</text>
<text x="148.6" y="85.3">C40</text>
<text x="160" y="87.9">100n</text>
<text x="160" y="85.3">C46</text>
<text x="171.5" y="84.7">C7</text>
<text x="171.5" y="87.2">2u2/6.3</text>
<text x="188" y="86">1uF</text>
<text x="206.2" y="84.7">~{RST}</text>
<text x="214.2" y="88.7" transform="rotate(-90 214.2 88.7)">VREGIN</text>
<text x="216.8" y="85.6" transform="rotate(-90 216.8 85.6)">VDD</text>
<text x="221.6" y="87.2">RXD</text>
<text x="221.9" y="84.7">TXD</text>
<text x="221.9" y="89.8">~{RTS}</text>
<text x="250.5" y="86.6">100nF</text>
<text x="252.6" y="84">C27</text>
<text x="273.1" y="86">10uF/10V</text>
<text x="73.3" y="95.8" transform="rotate(-90 73.3 95.8)">VDD</text>
<text x="75.8" y="95.8" transform="rotate(-90 75.8 95.8)">VDD</text>
<text x="78.3" y="95.8" transform="rotate(-90 78.3 95.8)">VDD</text>
<text x="80.9" y="95.8" transform="rotate(-90 80.9 95.8)">VDD</text>
<text x="221.6" y="94.8">~{DSR}</text>
<text x="221.9" y="92.3">~{CTS}</text>
<text x="57.7" y="97.4">NRST</text>
<text x="70.7" y="96.6" transform="rotate(-90 70.7 96.6)">VBAT</text>
<text x="83.4" y="96.9" transform="rotate(-90 83.4 96.9)">VDDA</text>
<text x="88.4" y="97.4">PA0</text>
<text x="88.4" y="99.9">PA1</text>
<text x="206.2" y="97.4">VBUS</text>
<text x="206.2" y="99.9">D-</text>
<text x="221.5" y="99.9">~{DCD}</text>
<text x="221.8" y="97.4">~{DTR}</text>
<text x="57.7" y="102.5">BOOT0</text>
<text x="57.7" y="107.5">PH0</text>
<text x="88.4" y="102.5">PA2</text>
<text x="88.4" y="105">PA3</text>
<text x="88.4" y="107.5">PA4</text>
<text x="206.2" y="102.5">D+</text>
<text x="216.6" y="107.5">SUSPEND</text>
<text x="218.6" y="102.5">~{RI}/CLK</text>
<text x="57.7" y="110.1">PH1</text>
<text x="88.4" y="110.1">PA5</text>
<text x="88.4" y="112.6">PA6</text>
<text x="216.6" y="110.1">~{SUSPEND}</text>
<text x="57.7" y="115.2">PD2</text>
<text x="88.4" y="115.2">PA7</text>
<text x="88.4" y="117.7">PA8</text>
<text x="214.3" y="117.7">~{RXT}/GPIO.1</text>
<text x="214.6" y="115.2">~{TXT}/GPIO.0</text>
<text x="235.8" y="116.2" transform="rotate(-90 235.8 116.2)">R39</text>
<text x="237.8" y="116.1" transform="rotate(-90 237.8 116.1)">5k1</text>
<text x="57.7" y="120.2">PC0</text>
<text x="57.7" y="122.8">PC1</text>
<text x="57.7" y="125.3">PC2</text>
<text x="87.2" y="122.8">PA10</text>
<text x="87.2" y="125.3">PA11</text>
<text x="88.4" y="120.2">PA9</text>
<text x="210.2" y="122.8">~{WAKEUP}/GPIO.3</text>
<text x="211.6" y="120.2">RS485/GPIO.2</text>
<text x="219.1" y="125.3">GPIO.4</text>
<text x="57.7" y="127.9">PC3</text>
<text x="57.7" y="130.4">PC4</text>
<text x="87.2" y="127.9">PA12</text>
<text x="87.2" y="130.4">PA13</text>
<text x="219.1" y="127.9">GPIO.5</text>
<text x="219.1" y="130.4">GPIO.6</text>
<text x="236.7" y="126.6">GND</text>
<text x="57.7" y="132.9">PC5</text>
<text x="57.7" y="135.5">PC6</text>
<text x="87.2" y="132.9">PA14</text>
<text x="87.2" y="135.5">PA15</text>
<text x="137.2" y="135.5">10k</text>
<text x="137.2" y="132.9">R38</text>
<text x="219" y="135.5">CHREN</text>
<text x="57.7" y="138">PC7</text>
<text x="57.7" y="140.6">PC8</text>
<text x="57.7" y="143.1">PC9</text>
<text x="88.2" y="140.6">PB0</text>
<text x="88.2" y="143.1">PB1</text>
<text x="216.8" y="141.7" transform="rotate(-90 216.8 141.7)">GND</text>
<text x="220.3" y="138">CHR0</text>
<text x="220.3" y="140.6">CHR1</text>
<text x="57.7" y="145.6">PC10</text>
<text x="57.7" y="148.2">PC11</text>
<text x="88.2" y="145.6">PB2</text>
<text x="88.2" y="148.2">PB3</text>
<text x="217.9" y="145.6">U2</text>
<text x="217.9" y="148.2">CP2102N-Axx-xQFN28</text>
<text x="57.7" y="150.7">PC12</text>
<text x="57.7" y="153.3">PC13</text>
<text x="57.7" y="155.8">PC14</text>
<text x="88.2" y="150.7">PB4</text>
<text x="88.2" y="153.3">PB5</text>
<text x="88.2" y="155.8">PB6</text>
<text x="130.8" y="155.8">10k</text>
<text x="130.8" y="153.3">R34</text>
<text x="57.7" y="158.3">PC15</text>
<text x="88.2" y="158.3">PB7</text>
<text x="88.2" y="160.9">PB8</text>
<text x="57.7" y="163.4">VCAP_1</text>
<text x="87" y="166">PB10</text>
<text x="88.2" y="163.4">PB9</text>
<text x="101.6" y="166">1k</text>
<text x="137.2" y="166.6">R4</text>
<text x="87" y="168.5">PB12</text>
<text x="87" y="171">PB13</text>
<text x="87" y="173.6">PB14</text>
<text x="137.2" y="169.1">10k</text>
<text x="45.7" y="176.1">C6</text>
<text x="45.7" y="178.7">2u2/6.3</text>
<text x="75.8" y="179.8" transform="rotate(-90 75.8 179.8)">VSS</text>
<text x="78.3" y="179.8" transform="rotate(-90 78.3 179.8)">VSSA</text>
<text x="87" y="176.1">PB15</text>
<text x="79.7" y="183.7">U12</text>
<text x="79.7" y="186.3">STM32F446RETx</text>
</g>
<g font-size="1.8" fill="#a90000">
<text x="64.8" y="26.4">A4</text>
<text x="64.7" y="34">B5</text>
<text x="64.8" y="31.5">A5</text>
<text x="64.7" y="41.7">B7</text>
<text x="64.8" y="39.1">A7</text>
<text x="88.2" y="41.7">1</text>
<text x="92.5" y="38.8" transform="rotate(-90 92.5 38.8)">5</text>
<text x="95.8" y="41.7">6</text>
<text x="64.7" y="46.7">B6</text>
<text x="64.8" y="44.2">A6</text>
<text x="88.2" y="44.2">3</text>
<text x="95.8" y="44.2">4</text>
<text x="209.3" y="42.6" transform="rotate(-90 209.3 42.6)">4</text>
<text x="217.7" y="45.5">3</text>
<text x="92.5" y="49" transform="rotate(-90 92.5 49)">2</text>
<text x="217.7" y="48">1</text>
<text x="209.3" y="55.3" transform="rotate(-90 209.3 55.3)">2</text>
<text x="45.5" y="63.5" transform="rotate(-90 45.5 63.5)">S1</text>
<text x="53.1" y="63.5" transform="rotate(-90 53.1 63.5)">A1</text>
<text x="51.8" y="76.3" transform="rotate(-90 51.8 76.3)">2</text>
<text x="53.9" y="81">3</text>
<text x="203.8" y="83.6">9</text>
<text x="213.1" y="80.7" transform="rotate(-90 213.1 80.7)">7</text>
<text x="215.6" y="80.7" transform="rotate(-90 215.6 80.7)">6</text>
<text x="226" y="83.6">26</text>
<text x="51.8" y="87.7" transform="rotate(-90 51.8 87.7)">1</text>
<text x="226" y="86.1">25</text>
<text x="226" y="88.6">24</text>
<text x="69.6" y="90.9" transform="rotate(-90 69.6 90.9)">1</text>
<text x="72.1" y="91.5" transform="rotate(-90 72.1 91.5)">19</text>
<text x="74.7" y="91.5" transform="rotate(-90 74.7 91.5)">32</text>
<text x="77.2" y="91.5" transform="rotate(-90 77.2 91.5)">48</text>
<text x="79.8" y="91.5" transform="rotate(-90 79.8 91.5)">64</text>
<text x="82.3" y="91.5" transform="rotate(-90 82.3 91.5)">13</text>
<text x="226" y="91.2">23</text>
<text x="226" y="93.7">27</text>
<text x="54.6" y="101.3">60</text>
<text x="55.2" y="96.3">7</text>
<text x="92.7" y="96.3">14</text>
<text x="92.7" y="98.8">15</text>
<text x="92.7" y="101.3">16</text>
<text x="203.8" y="96.3">8</text>
<text x="203.8" y="98.8">5</text>
<text x="203.8" y="101.3">4</text>
<text x="226" y="96.3">28</text>
<text x="226.6" y="98.8">1</text>
<text x="226.6" y="101.3">2</text>
<text x="55.2" y="106.4">5</text>
<text x="92.7" y="103.9">17</text>
<text x="92.7" y="106.4">20</text>
<text x="226" y="106.4">12</text>
<text x="55.2" y="109">6</text>
<text x="92.7" y="109">21</text>
<text x="92.7" y="111.5">22</text>
<text x="226" y="109">11</text>
<text x="54.6" y="114">54</text>
<text x="55.2" y="119.1">8</text>
<text x="92.7" y="114">23</text>
<text x="92.7" y="116.6">41</text>
<text x="92.7" y="119.1">42</text>
<text x="226" y="114">19</text>
<text x="226" y="116.6">18</text>
<text x="226" y="119.1">17</text>
<text x="54.6" y="124.2">10</text>
<text x="55.2" y="121.7">9</text>
<text x="92.7" y="121.7">43</text>
<text x="92.7" y="124.2">44</text>
<text x="226" y="121.7">16</text>
<text x="226" y="124.2">22</text>
<text x="54.6" y="126.7">11</text>
<text x="54.6" y="129.3">24</text>
<text x="54.6" y="131.8">25</text>
<text x="92.7" y="126.7">45</text>
<text x="92.7" y="129.3">46</text>
<text x="92.7" y="131.8">49</text>
<text x="226" y="126.7">21</text>
<text x="226" y="129.3">20</text>
<text x="54.6" y="134.4">37</text>
<text x="54.6" y="136.9">38</text>
<text x="92.7" y="134.4">50</text>
<text x="226" y="134.4">13</text>
<text x="226" y="136.9">15</text>
<text x="54.6" y="139.4">39</text>
<text x="54.6" y="142">40</text>
<text x="92.7" y="139.4">26</text>
<text x="92.7" y="142">27</text>
<text x="226" y="139.4">14</text>
<text x="54.6" y="144.5">51</text>
<text x="54.6" y="147.1">52</text>
<text x="54.6" y="149.6">53</text>
<text x="92.7" y="144.5">28</text>
<text x="92.7" y="147.1">55</text>
<text x="92.7" y="149.6">56</text>
<text x="215.6" y="144.2" transform="rotate(-90 215.6 144.2)">3</text>
<text x="55.2" y="154.7">3</text>
<text x="55.2" y="152.1">2</text>
<text x="92.7" y="152.1">57</text>
<text x="92.7" y="154.7">58</text>
<text x="55.2" y="157.2">4</text>
<text x="92.7" y="157.2">59</text>
<text x="92.7" y="159.8">61</text>
<text x="54.6" y="162.3">30</text>
<text x="92.7" y="162.3">62</text>
<text x="92.7" y="167.4">33</text>
<text x="92.7" y="164.8">29</text>
<text x="92.7" y="169.9">34</text>
<text x="92.7" y="172.5">35</text>
<text x="92.7" y="175">36</text>
<text x="74.7" y="182.9" transform="rotate(-90 74.7 182.9)">18</text>
<text x="77.2" y="182.9" transform="rotate(-90 77.2 182.9)">12</text>
</g>
<g font-size="1.8" fill="#0f0f0f">
<text x="72.4" y="26.3">VBUS</text>
<text x="129.2" y="31.8" transform="rotate(-90 129.2 31.8)">OSCIN</text>
<text x="144.4" y="31.8" transform="rotate(-90 144.4 31.8)">OSCOUT</text>
<text x="172.4" y="31.8" transform="rotate(-90 172.4 31.8)">OSC32_IN</text>
<text x="187.6" y="31.8" transform="rotate(-90 187.6 31.8)">OSC32_OUT</text>
<text x="77.5" y="41.6">M</text>
<text x="160" y="41.6">NRST</text>
<text x="77.5" y="44.1">P</text>
<text x="227.3" y="45.4">SDA</text>
<text x="227.3" y="47.9">SCL</text>
<text x="238.8" y="44.1">BOOT0</text>
<text x="111.8" y="53">SWDIO</text>
<text x="252.4" y="52.1" transform="rotate(-90 252.4 52.1)">STATUS_LED</text>
<text x="111.8" y="55.5">SWCLK</text>
<text x="156.2" y="75.9">VREF</text>
<text x="59.7" y="80.9">VBATT</text>
<text x="43.2" y="101.3">BOOT0</text>
<text x="43.2" y="96.2">NRST</text>
<text x="193" y="101.3">P</text>
<text x="193" y="98.7">M</text>
<text x="196.8" y="96.2">VBUS</text>
<text x="43.2" y="106.3">OSCIN</text>
<text x="43.2" y="108.9">OSCOUT</text>
<text x="102.9" y="129.2">SWDIO</text>
<text x="102.9" y="131.7">SWCLK</text>
<text x="43.2" y="149.5">MOUNT_LED 53</text>
<text x="43.2" y="154.6">OSC32_IN</text>
<text x="43.2" y="152.1">STATUS_LED 2</text>
<text x="43.2" y="157.1">OSC32_OUT</text>
</g>
<g font-size="1.8" fill="#989898">
<text x="102.2" y="39">R12</text>
<text x="102.2" y="40.7">22R</text>
<text x="102.2" y="47.3">22R</text>
<text x="99.4" y="51.9">J9</text>
<text x="101.9" y="49.1">R13</text>
<text x="99.3" y="62.3">Conn_01x03</text>
</g>
<g font-size="1.8" fill="#aaa">
<text x="102.8" y="53.1">3</text>
<text x="102.8" y="58.2">1</text>
<text x="102.8" y="55.6">2</text>
</g>
<text font-size="1.8" fill="#009600" x="82.5" y="88.6">VREF</text>
<text font-size="1.8" fill="#0000c2" x="40.5" y="131.7">RX3</text>
<g font-size="1.1" fill="#a90000">
<text x="134.7" y="44.2">1</text>
<text x="136.9" y="47.2" transform="rotate(-90 136.9 47.2)">2</text>
<text x="136.9" y="42.7" transform="rotate(-90 136.9 42.7)">4</text>
<text x="138.5" y="44.2">3</text>
</g>
</svg>
